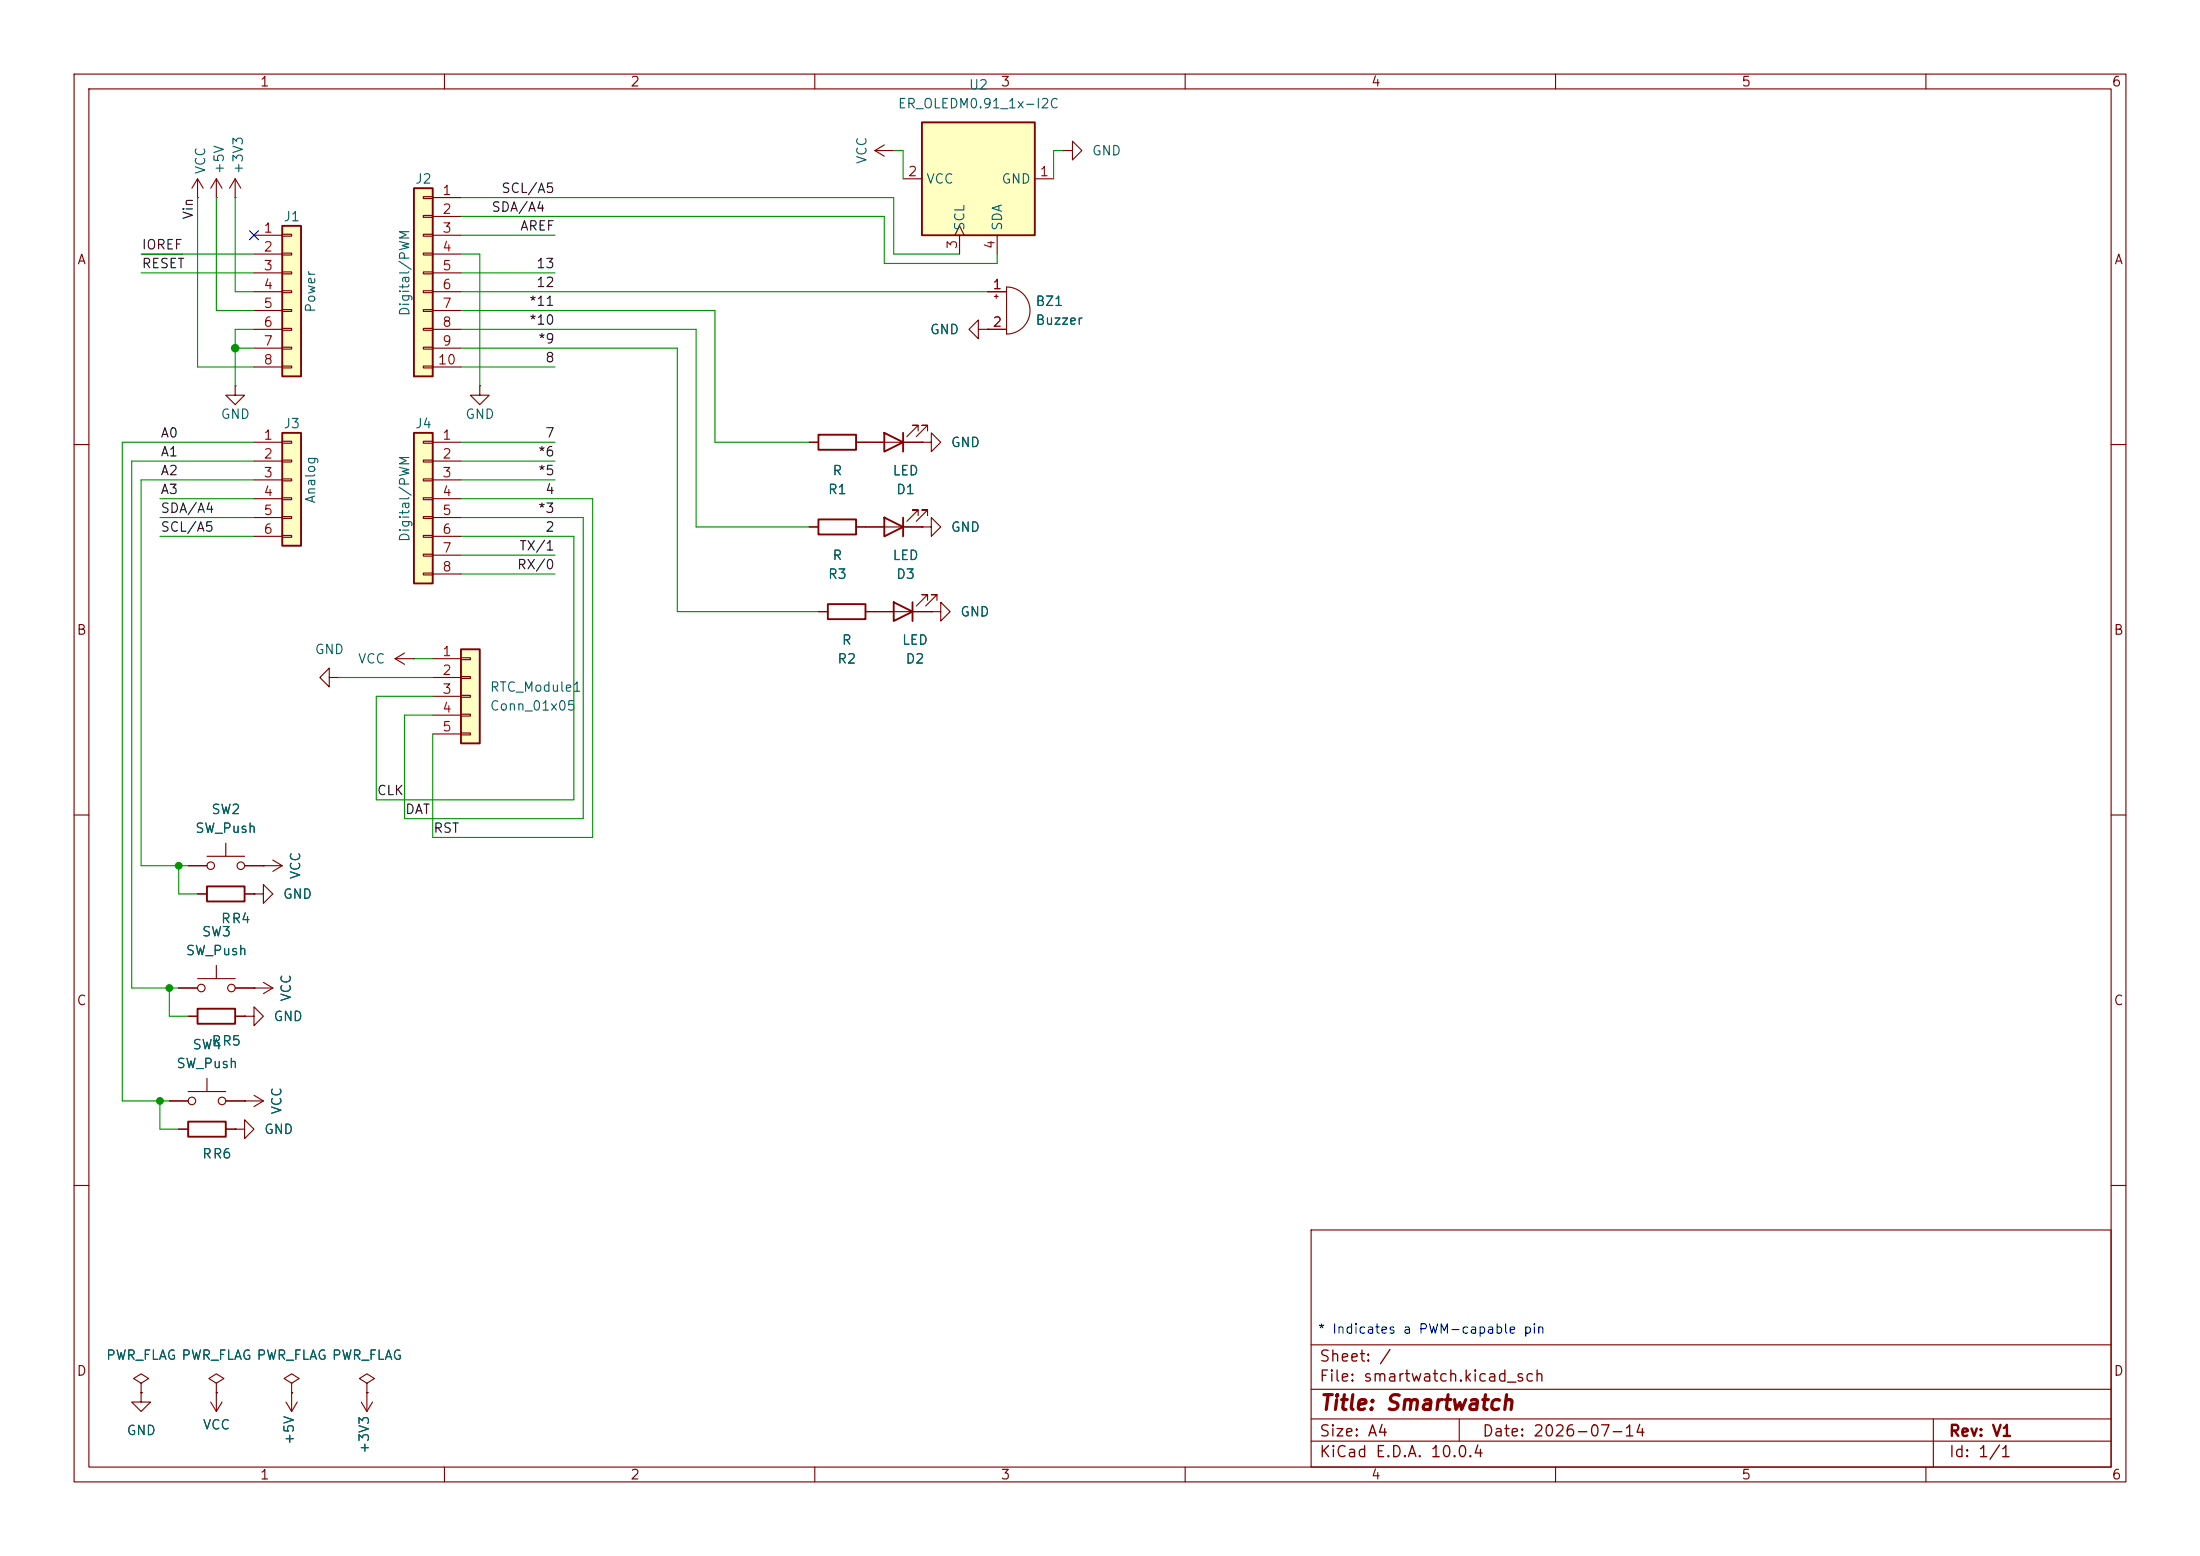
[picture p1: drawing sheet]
<svg xmlns="http://www.w3.org/2000/svg" width="297mm" height="210mm" viewBox="0 0 297 210" stroke-linecap="round" stroke-linejoin="round" font-family="sans-serif">
<g fill="none" stroke="#840000" stroke-width=".15">
<path d="M10 10h277v190h-277zM12 12h273v186h-273zM60 10v2M110 10v2M160 10v2M210 10v2M260 10v2M10 60h2M285 60h2M10 110h2M285 110h2M10 160h2"/>
<path d="M177 166h108v32h-108zM285 160h2M60 198v2M110 198v2M160 198v2M177 194.5h108M177 191.5h108M177 187.5h108M177 181.5h108M197 191.5v3M210 198v2M260 198v2"/>
<path d="M261 191.5v6.5"/>
</g>
<path d="M38.1 30.5h2.5v20.3h-2.5z" fill="#ffffc2"/>
<path d="M38.1 30.5h2.5v20.3h-2.5z" fill="none" stroke="#840000" stroke-width=".25"/>
<g fill="none" stroke="#840000" stroke-width=".15">
<path d="M34.3 31.8h3.8M34.3 34.3h3.8M34.3 36.8h3.8M34.3 39.4h3.8M38.1 31.6h1.3v.3h-1.3zM38.1 34.2h1.3v.2h-1.3zM38.1 36.7h1.3v.3h-1.3zM38.1 39.2h1.3v.3h-1.3zM34.3 41.9h3.8M34.3 44.5h3.8M34.3 47h3.8M34.3 49.5h3.8"/>
<path d="M38.1 41.8h1.3v.2h-1.3zM38.1 44.3h1.3v.3h-1.3zM38.1 46.9h1.3v.2h-1.3zM38.1 49.4h1.3v.3h-1.3zM35.6 116.8h.1M35.6 116.8h2.5M36.8 116.1l1.3 .7M38.1 116.8l-1.3 .8M34.3 120.7h1.3v-1.3l1.2 1.3-1.2 1.2v-1.2M34.3 120.7h.1"/>
</g>
<path d="M62.2 87.6h2.6v12.7h-2.6z" fill="#ffffc2"/>
<path d="M62.2 87.6h2.6v12.7h-2.6zM27.9 119.6h5.1v2.1h-5.1z" fill="none" stroke="#840000" stroke-width=".25"/>
<g fill="none" stroke="#840000" stroke-width=".15">
<path d="M31.7 26.7h.1M31.7 24.1l-.7 1.3M31.7 24.1l.8 1.3M31.7 24.1v2.6M133.3 39.4h2.6M134.5 39.8v.5M135.9 38.7a3.2 3.2 0 0 1 3.2 3.2 3.2 3.2 0 0 1-3.2 3.2zM143.5 20.3h1.3v-1.2l1.2 1.2-1.2 1.3v-1.3M143.5 20.3h.1M132.1 44.5v-1.3l-1.3 1.3 1.3 1.2v-1.2h1.2M133.3 44.5h.1M133.3 44.5h2.6"/>
<path d="M134.2 40h.5M58.4 88.9h3.8M58.4 91.4h3.8M58.4 94h3.8M58.4 96.5h3.8M58.4 99.1h3.8M62.2 88.8h1.3v.2h-1.3zM62.2 91.3h1.3v.3h-1.3zM62.2 93.9h1.3v.2h-1.3zM62.2 96.4h1.3v.2h-1.3zM62.2 98.9h1.3v.3h-1.3zM26.7 120.7h1.2"/>
<path d="M33 120.7h1.3"/>
</g>
<path d="M55.9 25.4h2.5v25.4h-2.5z" fill="#ffffc2"/>
<path d="M55.9 25.4h2.5v25.4h-2.5zM110.5 58.7h5.1v2h-5.1zM119.4 58.4l2.5 1.3-2.5 1.3zM121.9 58.4v2.6M25.4 151.4h5.1v2h-5.1z" fill="none" stroke="#840000" stroke-width=".25"/>
<g fill="none" stroke="#840000" stroke-width=".15">
<path d="M26.7 26.7h.1M26.7 24.1l-.8 1.3M26.7 24.1l.7 1.3M26.7 24.1v2.6M29.2 26.7h.1M29.2 24.1l-.8 1.3M29.2 24.1l.8 1.3M29.2 24.1v2.6M57.1 26.5h1.3v.3h-1.3zM57.1 29.1h1.3v.2h-1.3zM57.1 31.6h1.3v.3h-1.3zM57.1 34.2h1.3v.2h-1.3z"/>
<path d="M57.1 36.7h1.3v.3h-1.3zM57.1 39.2h1.3v.3h-1.3zM58.4 26.7h3.8M58.4 29.2h3.8M58.4 31.8h3.8M58.4 34.3h3.8M58.4 36.8h3.8M58.4 39.4h3.8M31.7 52.1v1.2h1.3l-1.3 1.3-1.2-1.3h1.2M31.7 52.1h.1M57.1 41.8h1.3v.2h-1.3zM57.1 44.3h1.3v.3h-1.3z"/>
<path d="M57.1 46.9h1.3v.2h-1.3zM57.1 49.4h1.3v.3h-1.3zM58.4 41.9h3.8M58.4 44.5h3.8M58.4 47h3.8M58.4 49.5h3.8M109.2 59.7h1.3M115.6 59.7h8.9M124 58.2v-.8h-.8h.8l-1.6 1.5M124.5 59.7h1.2v-1.3l1.3 1.3-1.3 1.3v-1.3M124.5 59.7h.1M125.2 58.2v-.8h-.7h.7l-1.5 1.5"/>
<path d="M25.4 116.8h2.5M27.9 115.6h5.1M30.5 113.8v1.8M33 116.8h2.6M34.3 133.4h.1M34.3 133.4h2.5M35.6 132.6l1.2 .8M36.8 133.4l-1.2 .7M24.1 152.4h1.3M30.5 152.4h1.2M19 188v1.2h1.3l-1.3 1.3-1.2-1.3h1.2M19 188h.1"/>
<path d="M29.2 186.7l1-.6-1-.7-1 .7 1 .6v1.3M29.2 188h.1M38.6 189.2l.8 1.3M39.4 188h.1M39.4 188v2.5M40.1 189.2l-.7 1.3M48.8 189.2l.7 1.3M49.5 186.7l1-.6-1-.7-1 .7 1 .6v1.3M49.5 188h.1M49.5 188v2.5M50.3 189.2l-.8 1.3"/>
<circle cx="28.4" cy="116.8" r=".51"/>
<circle cx="32.5" cy="116.8" r=".51"/>
</g>
<path d="M124.5 16.5h15.2v15.3h-15.2z" fill="#ffffc2"/>
<path d="M124.5 16.5h15.2v15.3h-15.2z" fill="none" stroke="#840000" stroke-width=".25"/>
<g fill="none" stroke="#840000" stroke-width=".15">
<path d="M119.4 19.6l-1.3 .7M118.1 20.3l1.3 .8M118.1 20.3h2.5M120.6 20.3h.1M121.9 24.1h2.6M128.9 31.8l.6-1.3 .7 1.3M129.5 31.8v2.5M134.6 31.8v2.5M139.7 24.1h2.5M53.3 88.9l1.3 .8M53.3 88.9h2.6M54.6 88.1l-1.3 .8"/>
<path d="M55.9 88.9h.1M19 186.7l1.1-.6-1.1-.7-1 .7 1 .6v1.3M19 188h.1M28.4 189.2l.8 1.3M29.2 188h.1M29.2 188v2.5M30 189.2l-.8 1.3"/>
</g>
<path d="M38.1 58.4h2.5v15.3h-2.5z" fill="#ffffc2"/>
<path d="M38.1 58.4h2.5v15.3h-2.5zM26.7 136.1h5v2.1h-5z" fill="none" stroke="#840000" stroke-width=".25"/>
<g fill="none" stroke="#840000" stroke-width=".15">
<path d="M34.3 59.7h3.8M38.1 59.6h1.3v.2h-1.3zM64.8 52.1v1.2h1.2l-1.2 1.3-1.3-1.3h1.3M64.8 52.1h.1M34.3 62.2h3.8M34.3 64.8h3.8M34.3 67.3h3.8M34.3 69.9h3.8M34.3 72.4h3.8M38.1 62.1h1.3v.3h-1.3zM38.1 64.6h1.3v.3h-1.3zM38.1 67.2h1.3v.2h-1.3z"/>
<path d="M38.1 69.7h1.3v.3h-1.3zM38.1 72.3h1.3v.2h-1.3zM44.4 91.4v-1.2l-1.2 1.2 1.2 1.3v-1.3h1.3M45.7 91.4h.1M25.4 137.2h1.3M31.7 137.2h1.3M22.9 148.6h2.5M25.4 147.3h5.1M27.9 145.5v1.8M30.5 148.6h5.1M31.7 152.4h1.3v-1.3l1.3 1.3-1.3 1.3v-1.3M31.7 152.4h.1"/>
<path d="M33 148.6h.1M34.3 147.8l1.3 .8M35.6 148.6l-1.3 .8"/>
<circle cx="25.9" cy="148.6" r=".51"/>
<circle cx="30" cy="148.6" r=".51"/>
</g>
<path d="M55.9 58.4h2.5v20.3h-2.5z" fill="#ffffc2"/>
<path d="M55.9 58.4h2.5v20.3h-2.5zM110.5 70.1h5.1v2h-5.1zM119.4 69.9l2.5 1.2-2.5 1.3zM121.9 69.9v2.5M111.8 81.5h5v2.1h-5zM120.6 81.3l2.6 1.3-2.6 1.2zM123.2 81.3v2.5" fill="none" stroke="#840000" stroke-width=".25"/>
<g fill="none" stroke="#840000" stroke-width=".15">
<path d="M133.3 39.4h2.6M57.1 59.6h1.3v.2h-1.3zM58.4 59.7h3.8M109.2 59.7h1.3M115.6 59.7h3.8M121.9 59.7h2.6M124.5 59.7h.1M133.3 44.5h.1M133.3 44.5h2.6M57.1 62.1h1.3v.3h-1.3zM57.1 64.6h1.3v.3h-1.3zM57.1 67.2h1.3v.2h-1.3z"/>
<path d="M57.1 69.7h1.3v.3h-1.3zM57.1 72.3h1.3v.2h-1.3zM57.1 74.8h1.3v.3h-1.3zM57.1 77.3h1.3v.3h-1.3zM58.4 62.2h3.8M58.4 64.8h3.8M58.4 67.3h3.8M58.4 69.9h3.8M58.4 72.4h3.8M58.4 74.9h3.8M58.4 77.5h3.8M109.2 71.1h1.3"/>
<path d="M115.6 71.1h8.9M124 69.6v-.8h-.8h.8l-1.6 1.6M124.5 71.1h1.2v-1.2l1.3 1.2-1.3 1.3v-1.3M124.5 71.1h.1M125.2 69.6v-.8h-.7h.7l-1.5 1.6M110.5 82.6h1.3M116.8 82.6h8.9M125.2 81v-.7h-.7h.7l-1.5 1.5M125.7 82.6h1.3v-1.3l1.3 1.3-1.3 1.2v-1.2M125.7 82.6h.1M126.5 81v-.7h-.8h.8l-1.5 1.5M25.4 116.8h2.5"/>
<path d="M33 116.8h2.6M35.6 116.8h.1M24.1 133.4h2.6M25.4 137.2h1.3M26.7 132.1h5M26.7 120.7h1.2M29.2 130.3v1.8M31.7 133.4h2.6M31.7 137.2h1.3M33 137.2h1.3v-1.3l1.3 1.3-1.3 1.2v-1.2M33 137.2h.1M33 120.7h1.3"/>
<path d="M34.3 120.7h.1M34.3 133.4h.1M22.9 148.6h2.5M24.1 152.4h1.3M30.5 152.4h1.2M30.5 148.6h2.5M31.7 152.4h.1M33 148.6h.1M19 188h.1M29.2 188h.1M39.4 186.7l1-.6-1-.7-1 .7 1 .6v1.3M39.4 188h.1"/>
<path d="M49.5 188h.1"/>
<circle cx="27.2" cy="133.4" r=".51"/>
<circle cx="31.2" cy="133.4" r=".51"/>
</g>
<path d="M19.2 34.3h5.5" fill="none" stroke="#0f0f0f" stroke-width=".15"/>
<g fill="none" stroke="#009600" stroke-width=".15">
<path d="M19 34.3h15.3M19 36.8h15.3M26.7 26.7v22.8h7.6M29.2 26.7v15.2h5.1M31.7 26.7v12.7h2.6M62.2 34.3h2.6v17.8M62.2 26.7h58.4v7.6h8.9M62.2 29.2h57.2v6.4h15.2v-1.3M62.2 39.4h71.1M62.2 36.8h12.7M62.2 31.8h12.7M120.6 20.3h1.3v3.8"/>
<path d="M143.5 20.3h-1.3v3.8M31.7 47h2.6M34.3 44.5h-2.6v7.6M34.3 59.7h-17.8v88.9h6.4M62.2 44.5h31.8v26.6h15.2M62.2 47h29.2v35.6h19.1M62.2 41.9h34.3v17.8h12.7M62.2 59.7h12.7M62.2 49.5h12.7M21.6 72.4h12.7M21.6 69.9h12.7M21.6 67.3h12.7"/>
<path d="M34.3 64.8h-15.3v52h6.4M34.3 62.2h-16.5v71.2h6.3M62.2 69.9h16.5v40.6h-24.1v-14h3.8M62.2 67.3h17.8v45.7h-21.6v-13.9M62.2 72.4h15.3v35.6h-26.7v-14h7.6M62.2 64.8h12.7M62.2 74.9h12.7M62.2 77.5h12.7M62.2 62.2h12.7M45.7 91.4h12.7M55.9 88.9h2.5M24.1 116.8v3.9h2.6"/>
<path d="M22.9 133.4v3.8h2.5M21.6 148.6v3.8h2.5"/>
</g>
<path d="M33.7 31.1l1.2 1.3M34.9 31.1l-1.2 1.3" fill="none" stroke="#000084" stroke-width=".15"/>
<g fill="#009600" stroke="#009600" stroke-width=".14">
<circle cx="31.8" cy="47" r=".51"/>
<circle cx="24.1" cy="116.8" r=".46"/>
<circle cx="21.6" cy="148.6" r=".46"/>
<circle cx="22.9" cy="133.4" r=".46"/>
</g>
<text font-size="2" fill="#840000" x="178" y="190.8">Title: Smartwatch</text>
<g font-size="1.5" fill="#840000">
<text x="178" y="184.2">Sheet: /</text>
<text x="178" y="186.9">File: smartwatch.kicad_sch</text>
<text x="178" y="197.1">KiCad E.D.A. 10.0.4</text>
<text x="178" y="194.3">Size: A4</text>
<text x="200" y="194.3">Date: 2026-07-14</text>
<text x="263" y="194.3">Rev: V1</text>
<text x="263" y="197.1">Id: 1/1</text>
</g>
<g font-size="1.3" fill="#840000">
<text x="35" y="12">1</text>
<text x="85" y="12">2</text>
<text x="135" y="12">3</text>
<text x="185" y="12">4</text>
<text x="235" y="12">5</text>
<text x="285" y="12">6</text>
<text x="10.3" y="36">A</text>
<text x="285.3" y="36">A</text>
<text x="10.3" y="86">B</text>
<text x="285.3" y="86">B</text>
<text x="10.3" y="136">C</text>
<text x="285.3" y="136">C</text>
<text x="10.3" y="186">D</text>
<text x="285.3" y="186">D</text>
<text x="35" y="200">1</text>
<text x="85" y="200">2</text>
<text x="135" y="200">3</text>
<text x="185" y="200">4</text>
<text x="235" y="200">5</text>
<text x="285" y="200">6</text>
</g>
<g font-size="1.3" fill="#006464">
<text x="121.1" y="14.9">ER_OLEDM0.91_1x-I2C</text>
<text x="130.7" y="12.4">U2</text>
<text x="28" y="23.6" transform="rotate(-90 28 23.6)">VCC</text>
<text x="30.5" y="23.6" transform="rotate(-90 30.5 23.6)">+5V</text>
<text x="33.1" y="23.6" transform="rotate(-90 33.1 23.6)">+3V3</text>
<text x="117.3" y="22.2" transform="rotate(-90 117.3 22.2)">VCC</text>
<text x="147.3" y="21.3">GND</text>
<text x="56" y="25.1">J2</text>
<text x="125" y="25.1">VCC</text>
<text x="135.1" y="25.1">GND</text>
<text x="38.2" y="30.2">J1</text>
<text x="130.5" y="31.2" transform="rotate(-90 130.5 31.2)">SCL</text>
<text x="135.6" y="31.2" transform="rotate(-90 135.6 31.2)">SDA</text>
<text x="139.7" y="41.6">BZ1</text>
<text x="42.9" y="42.3" transform="rotate(-90 42.9 42.3)">Power</text>
<text x="55.6" y="42.8" transform="rotate(-90 55.6 42.8)">Digital/PWM</text>
<text x="125.5" y="45.4">GND</text>
<text x="139.7" y="44.2">Buzzer</text>
<text x="29.7" y="56.9">GND</text>
<text x="38.2" y="58.1">J3</text>
<text x="56" y="58.1">J4</text>
<text x="62.7" y="56.9">GND</text>
<text x="112.3" y="64.5">R</text>
<text x="120.4" y="64.5">LED</text>
<text x="128.3" y="60.7">GND</text>
<text x="42.9" y="68" transform="rotate(-90 42.9 68)">Analog</text>
<text x="111.7" y="67">R1</text>
<text x="120.9" y="67">D1</text>
<text x="55.6" y="73.2" transform="rotate(-90 55.6 73.2)">Digital/PWM</text>
<text x="112.3" y="75.9">R</text>
<text x="120.4" y="75.9">LED</text>
<text x="128.3" y="72.1">GND</text>
<text x="111.7" y="78.4">R3</text>
<text x="120.9" y="78.4">D3</text>
<text x="129.5" y="83.5">GND</text>
<text x="42.4" y="88.6">GND</text>
<text x="48.2" y="89.9">VCC</text>
<text x="113" y="89.9">R2</text>
<text x="113.6" y="87.3">R</text>
<text x="121.7" y="87.3">LED</text>
<text x="122.2" y="89.9">D2</text>
<text x="66" y="93.7">RTC_Module1</text>
<text x="66" y="96.2">Conn_01x05</text>
<text x="26.3" y="112.7">SW_Push</text>
<text x="28.4" y="110.2">SW2</text>
<text x="40.8" y="118.8" transform="rotate(-90 40.8 118.8)">VCC</text>
<text x="29.7" y="124.9">RR4</text>
<text x="38.1" y="121.6">GND</text>
<text x="25" y="129.2">SW_Push</text>
<text x="27.2" y="126.7">SW3</text>
<text x="39.6" y="135.3" transform="rotate(-90 39.6 135.3)">VCC</text>
<text x="25.9" y="141.9">SW4</text>
<text x="28.5" y="141.4">RR5</text>
<text x="36.8" y="138.1">GND</text>
<text x="23.7" y="144.5">SW_Push</text>
<text x="35.6" y="153.4">GND</text>
<text x="38.3" y="150.5" transform="rotate(-90 38.3 150.5)">VCC</text>
<text x="27.2" y="156.7">RR6</text>
<text x="14.2" y="183.9">PWR_FLAG PWR_FLAG PWR_FLAG PWR_FLAG</text>
<text x="17" y="194">GND</text>
<text x="27.3" y="193.2">VCC</text>
<text x="40" y="195.1" transform="rotate(-90 40 195.1)">+5V</text>
<text x="50.1" y="196.3" transform="rotate(-90 50.1 196.3)">+3V3</text>
</g>
<g font-size="1.3" fill="#0f0f0f">
<text x="26.4" y="29.7" transform="rotate(-90 26.4 29.7)">Vin</text>
<text x="66.3" y="28.9">SDA/A4</text>
<text x="67.6" y="26.4">SCL/A5</text>
<text x="19" y="34">IOREF</text>
<text x="70.1" y="31.4">AREF</text>
<text x="19" y="36.5">RESET</text>
<text x="71.3" y="41.6">*11</text>
<text x="72.3" y="36.5">13</text>
<text x="72.3" y="39.1">12</text>
<text x="71.3" y="44.1">*10</text>
<text x="72.5" y="46.7">*9</text>
<text x="73.5" y="49.2">8</text>
<text x="21.6" y="59.4">A0</text>
<text x="73.5" y="59.4">7</text>
<text x="21.6" y="64.5">A2</text>
<text x="21.6" y="61.9">A1</text>
<text x="72.5" y="61.9">*6</text>
<text x="72.5" y="64.5">*5</text>
<text x="21.6" y="67">A3</text>
<text x="21.6" y="69.5">SDA/A4</text>
<text x="72.5" y="69.5">*3</text>
<text x="73.5" y="67">4</text>
<text x="21.6" y="72.1">SCL/A5</text>
<text x="69.7" y="77.2">RX/0</text>
<text x="70" y="74.6">TX/1</text>
<text x="73.5" y="72.1">2</text>
<text x="50.8" y="107.6">CLK</text>
<text x="54.6" y="110.2">DAT</text>
<text x="58.4" y="112.7">RST</text>
</g>
<g font-size="1.3" fill="#a90000">
<text x="59.6" y="26.6">1</text>
<text x="59.6" y="29.2">2</text>
<text x="122.5" y="24.1">2</text>
<text x="140.3" y="24.1">1</text>
<text x="35.5" y="31.7">1</text>
<text x="35.5" y="34.3">2</text>
<text x="59.6" y="31.7">3</text>
<text x="59.6" y="34.3">4</text>
<text x="129.5" y="33.7" transform="rotate(-90 129.5 33.7)">3</text>
<text x="134.6" y="33.7" transform="rotate(-90 134.6 33.7)">4</text>
<text x="35.5" y="36.8">3</text>
<text x="35.5" y="39.3">4</text>
<text x="35.5" y="41.9">5</text>
<text x="59.6" y="36.8">5</text>
<text x="59.6" y="39.3">6</text>
<text x="59.6" y="41.9">7</text>
<text x="133.9" y="39.3">1</text>
<text x="35.5" y="44.4">6</text>
<text x="35.5" y="47">7</text>
<text x="59.6" y="44.4">8</text>
<text x="59.6" y="47">9</text>
<text x="133.9" y="44.4">2</text>
<text x="35.5" y="49.5">8</text>
<text x="59" y="49.5">10</text>
<text x="35.5" y="59.7">1</text>
<text x="59.6" y="59.7">1</text>
<text x="35.5" y="62.2">2</text>
<text x="35.5" y="64.7">3</text>
<text x="59.6" y="62.2">2</text>
<text x="59.6" y="64.7">3</text>
<text x="35.5" y="67.3">4</text>
<text x="35.5" y="69.8">5</text>
<text x="59.6" y="67.3">4</text>
<text x="59.6" y="69.8">5</text>
<text x="35.5" y="72.4">6</text>
<text x="59.6" y="72.4">6</text>
<text x="59.6" y="74.9">7</text>
<text x="59.6" y="77.4">8</text>
<text x="59.6" y="88.9">1</text>
<text x="59.6" y="91.4">2</text>
<text x="59.6" y="94">3</text>
<text x="59.6" y="96.5">4</text>
<text x="59.6" y="99">5</text>
</g>
<text font-size="1.3" fill="#0000c2" x="177.8" y="180.3">* Indicates a PWM-capable pin</text>
</svg>
